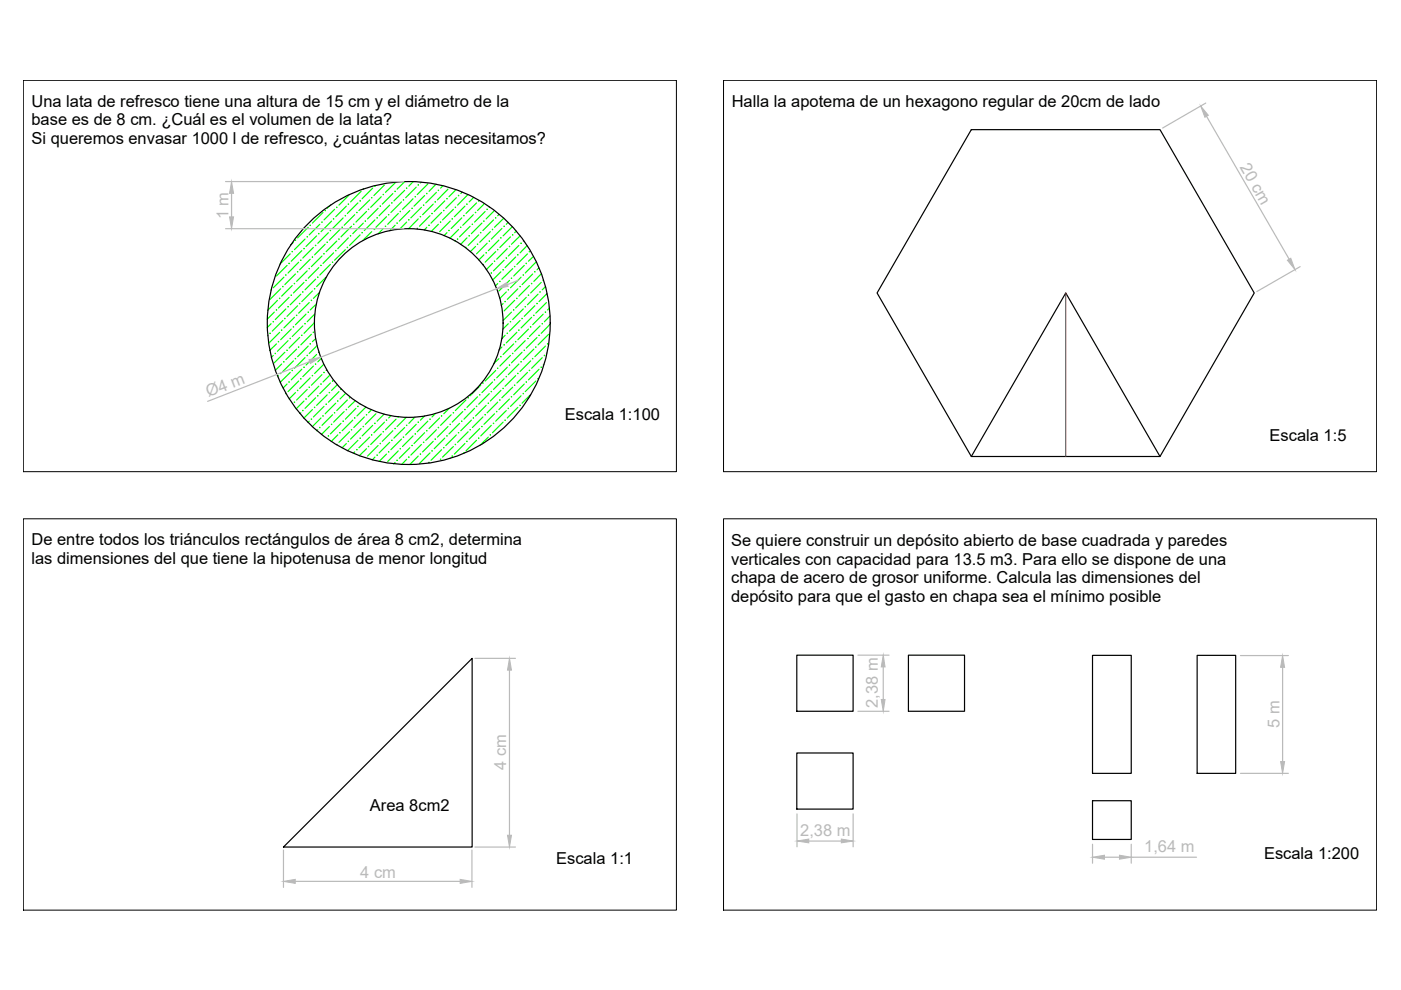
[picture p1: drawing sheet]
<svg xmlns="http://www.w3.org/2000/svg" width="297mm" height="210mm" viewBox="0 0 297 210" stroke-linecap="round" stroke-linejoin="round" font-family="sans-serif">
<!-- layer: 0 -->
<g fill="none" stroke="#000" stroke-width=".25">
<path d="M205.9 27.5h40l20 34.6-20 34.7h-40l-19.9-34.7zM205.9 96.8l20.1-34.7 19.9 34.7M100.1 139.6v40h-40zM168.9 138.9h12v11.9h-12zM192.6 138.9h11.9v11.9h-11.9zM231.6 139h8.2v25h-8.2zM253.8 139h8.2v25h-8.2zM168.9 159.7h12v11.8h-12zM231.6 169.8h8.2v8.2h-8.2z"/>
<circle cx="86.7" cy="68.5" r="30"/>
<circle cx="86.7" cy="68.5" r="20"/>
</g>
<!-- layer: apotema -->
<path d="M226 62.1v34.7" fill="none" stroke="#f00" stroke-width=".25"/>
<!-- layer: Cotas -->
<g fill="none" stroke="#bababa" stroke-width=".25">
<path d="M47.8 38.5h37.8M255.6 21.9l-9.1 5.2M255.8 24.7l17.5 30.3M47.8 48.5h37.8M49.1 41v5M109.9 59.4l-2.3 .9M275.7 56.5l-9.2 5.3M65.6 76.7l-21.6 8.4M105.3 61.2l-37.3 14.5M100.7 139.6h8.6M181.9 138.9h6.6M263 139h10.2"/>
<path d="M108 142.1v35M181.9 150.8h6.6M187.3 141.4v6.9M271.9 141.5v20M100.7 179.6h8.6M169 172.6v6.9M171.5 178.3h6.9M180.9 172.6v6.9M231.6 179v4M239.8 179v4M263 164h10.2M60.1 180.2v7.9"/>
<path d="M62.6 186.9h35M100.1 180.2v7.9M234.2 181.8h3.1M239.8 181.8h13.9"/>
</g>
<g fill="#bababa" stroke="#bababa" stroke-width=".21">
<path d="M254.6 22.5l1.6 1.9-.7 .5z"/>
<path d="M273 55.2l.7-.4 .9 2.4z"/>
<path d="M105.3 61.2l2.1-1.3 .3 .8z"/>
<path d="M65.5 76.3l2.5-.6-2.2 1.4z"/>
<path d="M49.1 38.5l.4 2.5h-.8z"/>
<path d="M48.7 46h.8l-.4 2.5z"/>
<path d="M108 139.6l.4 2.5h-.8z"/>
<path d="M107.6 177.1h.8l-.4 2.5z"/>
<path d="M60.1 186.9l2.5-.4v.8z"/>
<path d="M97.6 186.5l2.5 .4-2.5 .4z"/>
<path d="M187.3 138.9l.3 2.5h-.8z"/>
<path d="M186.8 148.3h.8l-.3 2.5z"/>
<path d="M271.9 139l.5 2.5h-.9z"/>
<path d="M271.5 161.5h.9l-.5 2.5z"/>
<path d="M231.6 181.8l2.6-.5v.9z"/>
<path d="M237.3 181.3l2.5 .5-2.5 .4z"/>
<path d="M169 178.3l2.5-.4v.8z"/>
<path d="M178.4 177.9l2.5 .4-2.5 .4z"/>
</g>
<!-- layer: 0 -->
<g fill="none" stroke="#0f0" stroke-width=".25">
<path d="M79 39.9l-2.2 2.2M81.5 39.2l-2.2 2.3M83.9 38.6l-2.2 2.2M85.8 38.5l-1.6 1.6M87.6 38.5l-.9 1M88.3 39.7l-2.3 2.2M89.3 38.6l-.2 .2M90.7 39l-2.2 2.2M92.4 39l-1.4 1.6M93.9 39.4l-.5 .5M60.2 58.8l-2.3 2.2M60.9 56.3l-2.3 2.2"/>
<path d="M61.5 53.8l-2.2 2.2M62.2 51.4l-.6 .6M62.6 58.1l-2.2 2.2M63.3 55.6l-2.2 2.3M64 53.1l-2.2 2.3M64.5 59.9l-2.3 2.2M64.7 50.7l-2.3 2.2M65.1 57.4l-2.2 2.3M65.3 48.2l-2.2 2.2M65.8 55l-2.3 2.2M66.4 52.5l-2.2 2.2M66.9 59.2l-2.2 2.2"/>
<path d="M67.1 50l-2.2 2.3M67.6 56.7l-2.3 2.3M67.8 47.6l-2.2 2.2M68.3 54.3l-2.3 2.2M68.5 45.1l-2.3 2.2M68.9 51.8l-2.2 2.2M69.1 58.8l-2 2M69.6 49.3l-2.2 2.3M70 56.1l-2.2 2.2M70.1 43.4l-.7 .8M70.3 46.9l-2.2 2.2M70.7 53.6l-2.2 2.3"/>
<path d="M70.9 44.4l-2.2 2.2M71.4 51.1l-2.2 2.3M72.1 48.7l-2.3 2.2M72.8 46.2l-2.3 2.2M73.2 52.9l-2.3 2.3M73.4 43.7l-2.2 2.2M73.9 50.4l-2.3 2.3M74.1 41.2l-2.2 2.3M74.5 48l-2.2 2.2M75.2 45.5l-2.2 2.3M75.9 43l-2.3 2.3M76.4 49.8l-2.3 2.2"/>
<path d="M76.6 40.6l-2.3 2.2M77 47.3l-2.2 2.2M77.7 44.8l-2.2 2.3M78.4 42.4l-2.3 2.2M78.8 49.1l-1.9 1.9M79.3 48.7h.1M79.5 46.6l-2.3 2.3M80.2 44.2l-2.3 2.2M80.8 41.7l-2.2 2.3M81.3 48.4l-1.1 1.2M81.9 45.9l-2.2 2.3M82.6 43.5l-2.2 2.2"/>
<path d="M83.3 41l-2.2 2.3M83.8 47.8l-1.2 1.1M84.4 45.3l-2.2 2.3M85.1 42.8l-2.2 2.3M85.8 40.4l-2.3 2.2M86.2 47.1l-1.5 1.5M86.9 44.6l-2.2 2.3M87.6 42.1l-2.3 2.3M88.7 46.4l-2.1 2.1M89.4 44l-2.3 2.2M90 41.5l-2.2 2.2M90.5 48.2l-.6 .6"/>
<path d="M91.2 45.7l-2.3 2.3M91.8 43.3l-2.2 2.2M92.5 40.8l-2.2 2.2M92.9 47.6l-1.5 1.5M93.6 45.1l-2.2 2.2M94.3 42.6l-2.2 2.2M94.8 49.3l-.7 .7M95 40.1l-2.3 2.3M95.4 46.9l-2.2 2.2M96.1 44.4l-2.3 2.2M96.7 40.2l-1.5 1.5M96.8 41.9l-2.3 2.3"/>
<path d="M97.2 48.7l-1.8 1.8M97.9 46.2l-2.2 2.2M98 40.7l-.3 .3M98.6 43.7l-2.3 2.2M99 50.4l-1.4 1.4M99.2 41.2l-2.2 2.3M99.7 48l-2.3 2.2M100.4 45.5l-2.3 2.3M100.4 41.8l-.9 1M100.8 52.3l-1.1 1.1M101 43l-2.2 2.3M101.5 49.8l-2.2 2.2"/>
<path d="M102.2 47.3l-2.3 2.2M102.6 54l-1.1 1.1M102.7 43.2l-1.5 1.4M102.9 44.8l-2.3 2.3M103.3 51.6l-2.3 2.2M103.8 43.9l-.1 .1M104 49.1l-2.3 2.3M104.4 55.9l-1.3 1.3M104.6 46.6l-2.2 2.3M104.8 44.6l-1.7 1.8M105.1 53.4l-2.2 2.2M105.8 50.9l-2.3 2.2"/>
<path d="M105.8 45.4l-.3 .3M106.2 57.6l-1.8 1.8M106.4 48.4l-2.2 2.3M106.8 46.3l-2 1.9M106.9 55.2l-2.3 2.2M107.6 52.7l-2.3 2.3M107.7 47.1l-.4 .5M108 59.5l-2.2 2.2M108.2 50.2l-2.2 2.3M108.6 48.1l-1.9 1.9M108.7 57l-2.3 2.2M109.3 54.5l-2.2 2.2"/>
<path d="M109.5 49l-.4 .3M110 52l-2.2 2.3M110.3 50l-1.9 1.8M110.5 58.8l-2.3 2.2M111 51l-.1 .1M111.2 56.3l-2.3 2.2M111.7 52.1l-1.4 1.5M111.8 53.8l-2.2 2.3M112.9 58.1l-2.2 2.2M113.1 54.4l-1.1 1M113.6 55.6l-2.2 2.3M114.2 56.8l-.3 .4"/>
<path d="M114.8 58.1l-1.6 1.6M114.8 59.9l-2.3 2.2M56.8 71.1v.1M57.5 68.6l-.9 .9M57.9 75.4l-.4 .4M58.2 66.2l-1.6 1.5M58.6 72.9l-1.4 1.4M58.8 63.7l-2 2.1M59 79.6l-.1 .3M59.3 70.5l-2.2 2.2M59.5 61.2l-2.2 2.3M59.7 77.2l-1.3 1.3"/>
<path d="M60 68l-2.3 2.2M60.4 74.7l-2.2 2.2M60.6 65.5l-2.2 2.2M61.1 72.2l-2.3 2.3M61.3 63l-2.3 2.3M61.5 79l-2.1 2.1M61.8 69.8l-2.3 2.2M62 60.6l-2.3 2.2M62.2 76.5l-2.2 2.3M62.4 67.3l-2.2 2.2M62.9 74l-2.3 2.3M63.1 64.8l-2.2 2.3"/>
<path d="M63.5 71.6l-2.2 2.2M63.8 62.4l-2.3 2.2M64 78.3l-2.2 2.2M64.2 69.1l-2.2 2.2M64.7 75.8l-2.3 2.3M64.9 66.6l-2.3 2.2M65.3 73.4l-2.2 2.2M65.6 64.1l-2.3 2.3M66 70.9l-2.2 2.2M66.2 61.7l-2.2 2.2M66.4 77.6l-2.2 2.3M66.6 68.5l-2.1 2.2"/>
<path d="M66.7 66.6l-1.6 1.6M66.9 71.8l-.7 .6M67 64.5l-1.2 1.2M67.1 75.2l-2.2 2.2M67.2 73.3l-1.6 1.6M67.7 62l-1.3 1.3M68.1 76l-.7 .7M68.3 79.4l-2.3 2.3M68.7 77.2l-2 2M69.2 78.4v.1M70 79.5l-1.5 1.5M105.1 78.5l-2.2 2.3"/>
<path d="M105.5 60.1l-.5 .5M105.8 76l-1.2 1.1M106.4 73.6l-.6 .6M106.7 64.4l-.4 .3M107.1 71.1l-.8 .8M107.3 61.9l-1.4 1.4M107.6 77.9l-2.3 2.2M107.8 68.6l-1.2 1.2M108.2 75.4l-2.2 2.2M108.4 66.2l-1.8 1.8M108.9 72.9l-2.2 2.3M109.1 63.7l-2.2 2.2"/>
<path d="M109.3 79.6l-2.2 2.3M109.6 70.5l-2.3 2.2M109.8 61.2l-2.2 2.3M110 77.2l-2.2 2.2M110.3 68l-2.3 2.2M110.7 74.7l-2.3 2.2M110.9 65.5l-2.2 2.2M111.4 72.2l-2.3 2.3M111.6 63l-2.3 2.3M111.8 71.8h.1M111.8 79l-2.2 2.2M112 69.8l-2.2 2.2"/>
<path d="M112.3 60.6l-2.3 2.2M112.5 76.5l-2.2 2.3M112.7 67.3l-2.2 2.2M113.2 74l-2.3 2.3M113.4 64.8l-2.2 2.3M113.9 71.6l-2.3 2.2M114.1 62.4l-2.3 2.2M114.3 78.3l-2.3 2.2M114.5 69.1l-2.2 2.2M115 75.8l-2.3 2.3M115.2 66.6l-2.3 2.2M115.3 77.3l-.1 .1"/>
<path d="M115.6 60.8l-.6 .6M115.6 73.4l-2.2 2.2M115.9 64.1l-2.3 2.3M115.9 74.9h.1M116 62.2l-1.7 1.7M116.3 70.9l-2.2 2.2M116.4 65.3l-.3 .4M116.6 67l-1.2 1.2M116.6 68.8l-1.8 1.9M60.9 81.4l-.9 .9M62.6 83.2l-1.3 1.4M63.3 80.8l-2.2 2.2"/>
<path d="M63.8 87.5l-.2 .2M64.5 85l-1.7 1.7M65.1 82.6l-2.2 2.2M65.6 89.3l-.3 .3M65.8 80.1l-2.3 2.3M66.2 86.8l-1.8 1.9M66.9 84.3l-2.2 2.3M67.4 91.1l-.3 .2M67.6 81.9l-2.3 2.2M68.1 88.6l-1.9 1.9M68.7 86.2l-2.3 2.2M69.4 83.7l-2.3 2.3"/>
<path d="M69.8 90.4l-1.7 1.7M70 81.2l-2.2 2.3M70.5 87.9l-2.2 2.3M71.2 85.5l-2.3 2.2M71.5 81.6l-1.2 1.2M71.6 92.2l-1.4 1.4M71.9 83l-2.3 2.3M72.3 89.8l-2.3 2.2M73 87.3l-2.3 2.2M73.3 83.4l-1.2 1.2M73.4 94l-.9 1M73.6 84.8l-2.2 2.3"/>
<path d="M74.1 91.5l-2.2 2.3M74.8 89.1l-2.3 2.2M75.2 95.8l-.3 .3M75.3 85l-1.4 1.4M75.5 86.6l-2.3 2.3M75.9 93.4l-2.2 2.2M76.4 85.7h.1M76.6 90.9l-2.3 2.2M77.2 88.4l-2.2 2.2M77.5 86.3l-1.8 1.9M77.7 95.1l-1.5 1.5M78.4 92.7l-2.3 2.2"/>
<path d="M78.8 86.9l-.7 .6M79 90.2l-2.2 2.2M79.5 96.9l-.6 .6M79.7 87.7l-2.2 2.3M80.2 94.5l-2.3 2.2M80.8 92l-2.2 2.2M81.4 87.8l-1.4 1.5M81.5 89.5l-2.2 2.3M81.9 96.3l-1.5 1.5M82.6 93.8l-2.2 2.2M82.9 88.2l-.5 .4M83.3 91.3l-2.2 2.3"/>
<path d="M83.8 98.1l-.3 .3M84 88.9l-2.3 2.2M84.4 95.6l-2.2 2.2M85.1 93.1l-2.2 2.2M85.8 90.6l-2.3 2.3M86.1 88.5l-1.9 1.9M86.2 97.4l-1 1.1M86.9 94.9l-2.2 2.3M87.6 92.4l-2.3 2.3M88 88.4l-1.3 1.4M88.3 90l-2.3 2.2M88.7 96.7l-1.8 1.8"/>
<path d="M89.4 94.2l-2.3 2.3M90 88.2l-.9 .9M90 91.8l-2.2 2.2M90.7 89.3l-2.2 2.2M91.2 96l-2.3 2.3M91.8 93.6l-2.2 2.2M92.4 87.6l-.8 .8M92.5 91.1l-2.2 2.3M93.2 88.6l-2.2 2.3M93.6 95.3l-2.2 2.3M94.3 92.9l-2.2 2.2M95 90.4l-2.3 2.3"/>
<path d="M95.3 86.5l-1.2 1.2M95.4 97.2h.1M95.7 87.9l-2.3 2.3M96.1 94.7l-2.3 2.2M96.8 92.2l-2.3 2.3M97.4 89.8l-2.2 2.2M98.1 87.3l-2.2 2.2M98.6 94l-2.3 2.3M98.8 84.8l-2.3 2.3M99.3 91.5l-2.3 2.3M99.9 89.1l-2.2 2.2M100.6 86.6l-2.2 2.3"/>
<path d="M101 93.4l-2.2 2.2M101.2 84.1l-2.2 2.3M101.7 90.9l-2.2 2.2M101.9 81.7l-2.2 2.2M102.4 88.4l-2.3 2.2M103.1 86l-2.3 2.2M103.5 92.7l-1.7 1.7M103.7 83.5l-2.2 2.2M104.2 90.2l-2.3 2.2M104.4 81l-2.2 2.2M104.8 87.7l-2.2 2.3M105.5 85.3l-2.2 2.2"/>
<path d="M106.2 82.8l-2.2 2.2M106.7 89.5l-2.3 2.3M106.9 80.3l-2.3 2.3M107.3 87.1l-2.2 2.2M108 84.6l-2.2 2.2M108.7 82.1l-2.3 2.2M109.8 86.4l-2.2 2.2M110.5 83.9l-2.3 2.3M111.2 81.4l-2.3 2.3M112.5 83.7l-1.8 1.8M113.6 80.8l-2.2 2.2"/>
</g>
<g fill="#0f0" stroke="#0f0" stroke-width=".21">
<path d="M62.6 50.9h.1z"/>
<path d="M61.9 53.3l.1 .1z"/>
<path d="M65.1 50.1v.2z"/>
<path d="M68.2 47.1h.2z"/>
<path d="M71.4 43.9l.1 .1h-.1z"/>
<path d="M61.2 55.9h.2z"/>
<path d="M64.4 52.7h.1v.1z"/>
<path d="M67.5 49.5h.2l-.1 .1z"/>
<path d="M70.7 46.3v.2z"/>
<path d="M76.9 40.1h.2z"/>
<path d="M57.4 61.4h.2l-.1 .1z"/>
<path d="M63.1 57.6h.1l-.1 .1z"/>
<path d="M69.3 51.4h.2z"/>
<path d="M62.3 60.1h.2z"/>
<path d="M71.9 50.6v.2z"/>
<path d="M74.9 47.6h.2z"/>
<path d="M81.2 41.2h.2z"/>
<path d="M58.5 65.7h.2z"/>
<path d="M64.8 59.5h.2z"/>
<path d="M71.1 53.1h.2z"/>
<path d="M77.5 46.8v.2z"/>
<path d="M80.6 43.6v.2z"/>
<path d="M57.9 68.2h.1l-.1 .1z"/>
<path d="M61 65h.2z"/>
<path d="M70.5 55.5v.2z"/>
<path d="M73.6 52.5h.1z"/>
<path d="M76.7 49.3h.2z"/>
<path d="M83 43h.2l-.1 .1z"/>
<path d="M60.3 67.5h.2z"/>
<path d="M63.4 64.4h.2z"/>
<path d="M66.6 61.2h.2z"/>
<path d="M85.5 42.3l.1 .1-.1 .1z"/>
<path d="M66 63.6v.2z"/>
<path d="M81.6 48h.2z"/>
<path d="M84.8 44.8h.1z"/>
<path d="M59 72.4h.1z"/>
<path d="M62.1 69.3h.2z"/>
<path d="M87.3 44.2h.1z"/>
<path d="M90.4 41h.2z"/>
<path d="M84.1 47.3h.2z"/>
<path d="M58.3 74.9h.1z"/>
<path d="M61.5 71.8h.1z"/>
<path d="M86.6 46.6h.2z"/>
<path d="M92.9 40.4h.1z"/>
<path d="M92.2 42.8h.2z"/>
<path d="M60.1 76.7h.2z"/>
<path d="M62.6 76h.1z"/>
<path d="M94.1 44.5v.2z"/>
<path d="M97.2 41.4v.1z"/>
<path d="M93.3 47.1h.2z"/>
<path d="M61.2 81h.2z"/>
<path d="M64.4 77.9h.1z"/>
<path d="M67.5 74.7h.2z"/>
<path d="M98.9 43.3h.2z"/>
<path d="M60.5 83.5h.2z"/>
<path d="M63.7 80.3h.2z"/>
<path d="M66.9 77.1l.1 .1-.1 .1z"/>
<path d="M63 82.8h.2z"/>
<path d="M66.2 79.6h.1z"/>
<path d="M97.6 48.2h.2z"/>
<path d="M100.7 45.1h.2z"/>
<path d="M62.3 85.3h.2z"/>
<path d="M96.9 50.7h.2z"/>
<path d="M103.2 44.4h.2z"/>
<path d="M68 81.4h.1z"/>
<path d="M99.4 50h.2l-.1 .1z"/>
<path d="M64.1 87.1h.2z"/>
<path d="M98.7 52.5h.2z"/>
<path d="M101.8 49.3h.2z"/>
<path d="M105 46.2h.2z"/>
<path d="M66.6 86.4h.2z"/>
<path d="M104.3 48.7h.2z"/>
<path d="M66 88.8l.1 .1-.1 .1z"/>
<path d="M69.1 85.7h.1v.1z"/>
<path d="M72.2 82.6h.2z"/>
<path d="M71.5 85h.2z"/>
<path d="M103 53.6h.2z"/>
<path d="M70.9 87.5h.1z"/>
<path d="M102.4 56v.1z"/>
<path d="M108.6 49.8h.2z"/>
<path d="M70.2 90h.2z"/>
<path d="M75.8 86.2h.2z"/>
<path d="M104.1 57.9h.2z"/>
<path d="M110.4 51.6h.2z"/>
<path d="M72 91.8h.2z"/>
<path d="M75.1 88.6h.2z"/>
<path d="M109.8 53.9v.2z"/>
<path d="M105.9 59.7h.2z"/>
<path d="M76.9 90.4h.2z"/>
<path d="M110.9 58.2v.2z"/>
<path d="M78.7 92.2h.2z"/>
<path d="M81.9 89l.1 .1-.1 .1z"/>
<path d="M107 63.9h.2z"/>
<path d="M110.2 60.8h.1z"/>
<path d="M113.4 57.6h.1l-.1 .1z"/>
<path d="M81.2 91.5h.2z"/>
<path d="M109.5 63.3h.2z"/>
<path d="M112 62.5v.2z"/>
<path d="M83 93.4h.2z"/>
<path d="M111.3 65h.1z"/>
<path d="M107.5 70.7h.1z"/>
<path d="M84.8 95.1h.1v.1z"/>
<path d="M88 92h.1z"/>
<path d="M113.1 66.9h.2z"/>
<path d="M84.1 97.6h.2z"/>
<path d="M93.5 88.2h.2z"/>
<path d="M106.1 75.6h.2z"/>
<path d="M112.5 69.3h.1l-.1 .1z"/>
<path d="M92.9 90.6h.1z"/>
<path d="M105.4 78.1h.2z"/>
<path d="M95.4 89.9l.1 .1-.1 .1z"/>
<path d="M98.5 86.8h.2z"/>
<path d="M111.1 74.2l.1 .1v.1z"/>
<path d="M104.1 83h.2z"/>
<path d="M110.4 76.7h.2z"/>
<path d="M113.5 73.6h.2z"/>
<path d="M94 94.9h.2z"/>
<path d="M97.1 91.8h.2z"/>
<path d="M100.3 88.6h.1z"/>
<path d="M103.4 85.5h.2z"/>
<path d="M106.6 82.4h.2z"/>
<path d="M112.8 76h.2z"/>
<path d="M93.3 97.4h.2z"/>
<path d="M115.4 75.3l.1 .1-.1 .1z"/>
<path d="M98.9 93.6h.2z"/>
<path d="M105.2 87.3h.2z"/>
<path d="M108.4 84.1h.1z"/>
<path d="M114.7 77.9h.1z"/>
<path d="M98.3 96h.2z"/>
<path d="M104.5 89.8h.2z"/>
<path d="M114 80.3h.2z"/>
<path d="M103.9 92.2h.1z"/>
<path d="M107 89l.2 .1-.1 .1z"/>
<circle cx="65.8" cy="47.8" r=".07"/>
<circle cx="69" cy="44.6" r=".07"/>
<circle cx="73.9" cy="43.3" r=".07"/>
<circle cx="60.6" cy="58.3" r=".07"/>
<circle cx="63.8" cy="55.2" r=".07"/>
<circle cx="66.9" cy="52" r=".07"/>
<circle cx="70.1" cy="48.9" r=".07"/>
<circle cx="73.2" cy="45.7" r=".07"/>
<circle cx="76.4" cy="42.6" r=".07"/>
<circle cx="79.5" cy="39.5" r=".07"/>
<circle cx="60" cy="60.8" r=".07"/>
<circle cx="66.2" cy="54.5" r=".07"/>
<circle cx="72.6" cy="48.2" r=".07"/>
<circle cx="75.7" cy="45" r=".07"/>
<circle cx="78.8" cy="41.9" r=".07"/>
<circle cx="59.3" cy="63.2" r=".07"/>
<circle cx="65.6" cy="56.9" r=".07"/>
<circle cx="68.7" cy="53.8" r=".07"/>
<circle cx="78.1" cy="44.4" r=".07"/>
<circle cx="61.8" cy="62.6" r=".07"/>
<circle cx="68.1" cy="56.3" r=".07"/>
<circle cx="74.3" cy="50" r=".07"/>
<circle cx="83.8" cy="40.6" r=".07"/>
<circle cx="64.2" cy="61.9" r=".07"/>
<circle cx="67.4" cy="58.8" r=".07"/>
<circle cx="80" cy="46.2" r=".07"/>
<circle cx="86.2" cy="39.9" r=".07"/>
<circle cx="57.3" cy="70.7" r=".07"/>
<circle cx="88.7" cy="39.2" r=".07"/>
<circle cx="82.4" cy="45.5" r=".07"/>
<circle cx="59.7" cy="70" r=".07"/>
<circle cx="62.9" cy="66.8" r=".07"/>
<circle cx="88" cy="41.7" r=".07"/>
<circle cx="65.4" cy="66.2" r=".07"/>
<circle cx="64.7" cy="68.6" r=".07"/>
<circle cx="89.8" cy="43.5" r=".07"/>
<circle cx="60.9" cy="74.3" r=".07"/>
<circle cx="64" cy="71.1" r=".07"/>
<circle cx="89.2" cy="45.9" r=".07"/>
<circle cx="63.3" cy="73.6" r=".07"/>
<circle cx="66.5" cy="70.4" r=".07"/>
<circle cx="88.5" cy="48.4" r=".07"/>
<circle cx="91.6" cy="45.3" r=".07"/>
<circle cx="94.8" cy="42.1" r=".07"/>
<circle cx="59.5" cy="79.2" r=".07"/>
<circle cx="65.8" cy="72.9" r=".07"/>
<circle cx="91" cy="47.8" r=".07"/>
<circle cx="62" cy="78.5" r=".07"/>
<circle cx="65.1" cy="75.4" r=".07"/>
<circle cx="96.6" cy="43.9" r=".07"/>
<circle cx="95.9" cy="46.4" r=".07"/>
<circle cx="95.2" cy="48.9" r=".07"/>
<circle cx="98.4" cy="45.7" r=".07"/>
<circle cx="101.5" cy="42.6" r=".07"/>
<circle cx="65.6" cy="82.1" r=".07"/>
<circle cx="68.7" cy="79" r=".07"/>
<circle cx="96.6" cy="51.1" r=".07"/>
<circle cx="100.2" cy="47.5" r=".07"/>
<circle cx="64.9" cy="84.6" r=".07"/>
<circle cx="102.6" cy="46.9" r=".07"/>
<circle cx="67.4" cy="83.9" r=".07"/>
<circle cx="70.5" cy="80.8" r=".07"/>
<circle cx="69.8" cy="83.2" r=".07"/>
<circle cx="101.3" cy="51.8" r=".07"/>
<circle cx="103.8" cy="51.1" r=".07"/>
<circle cx="106.9" cy="48" r=".07"/>
<circle cx="68.5" cy="88.2" r=".07"/>
<circle cx="106.2" cy="50.4" r=".07"/>
<circle cx="67.8" cy="90.6" r=".07"/>
<circle cx="74.1" cy="84.3" r=".07"/>
<circle cx="105.5" cy="52.9" r=".07"/>
<circle cx="73.4" cy="86.8" r=".07"/>
<circle cx="104.9" cy="55.4" r=".07"/>
<circle cx="108" cy="52.2" r=".07"/>
<circle cx="69.6" cy="92.4" r=".07"/>
<circle cx="72.8" cy="89.3" r=".07"/>
<circle cx="107.4" cy="54.7" r=".07"/>
<circle cx="106.7" cy="57.2" r=".07"/>
<circle cx="71.4" cy="94.2" r=".07"/>
<circle cx="74.5" cy="91.1" r=".07"/>
<circle cx="77.7" cy="87.9" r=".07"/>
<circle cx="109.1" cy="56.5" r=".07"/>
<circle cx="112.3" cy="53.3" r=".07"/>
<circle cx="73.9" cy="93.6" r=".07"/>
<circle cx="108.5" cy="59" r=".07"/>
<circle cx="111.6" cy="55.8" r=".07"/>
<circle cx="76.4" cy="92.9" r=".07"/>
<circle cx="79.5" cy="89.8" r=".07"/>
<circle cx="107.8" cy="61.4" r=".07"/>
<circle cx="75.7" cy="95.3" r=".07"/>
<circle cx="78.1" cy="94.7" r=".07"/>
<circle cx="84.5" cy="88.4" r=".07"/>
<circle cx="112.7" cy="60.1" r=".07"/>
<circle cx="80.6" cy="94" r=".07"/>
<circle cx="83.8" cy="90.9" r=".07"/>
<circle cx="108.9" cy="65.7" r=".07"/>
<circle cx="115.2" cy="59.4" r=".07"/>
<circle cx="80" cy="96.5" r=".07"/>
<circle cx="86.2" cy="90.2" r=".07"/>
<circle cx="108.2" cy="68.2" r=".07"/>
<circle cx="114.5" cy="61.9" r=".07"/>
<circle cx="82.4" cy="95.8" r=".07"/>
<circle cx="85.6" cy="92.7" r=".07"/>
<circle cx="88.7" cy="89.5" r=".07"/>
<circle cx="110.7" cy="67.5" r=".07"/>
<circle cx="113.9" cy="64.4" r=".07"/>
<circle cx="91.2" cy="88.9" r=".07"/>
<circle cx="106.9" cy="73.1" r=".07"/>
<circle cx="110" cy="70" r=".07"/>
<circle cx="87.4" cy="94.4" r=".07"/>
<circle cx="90.5" cy="91.3" r=".07"/>
<circle cx="109.3" cy="72.4" r=".07"/>
<circle cx="115.7" cy="66.2" r=".07"/>
<circle cx="86.7" cy="96.9" r=".07"/>
<circle cx="89.8" cy="93.8" r=".07"/>
<circle cx="96.1" cy="87.5" r=".07"/>
<circle cx="99.3" cy="84.3" r=".07"/>
<circle cx="102.4" cy="81.2" r=".07"/>
<circle cx="108.7" cy="74.9" r=".07"/>
<circle cx="115" cy="68.6" r=".07"/>
<circle cx="89.2" cy="96.3" r=".07"/>
<circle cx="92.3" cy="93.1" r=".07"/>
<circle cx="101.7" cy="83.7" r=".07"/>
<circle cx="104.9" cy="80.5" r=".07"/>
<circle cx="108" cy="77.4" r=".07"/>
<circle cx="114.3" cy="71.1" r=".07"/>
<circle cx="91.6" cy="95.6" r=".07"/>
<circle cx="94.8" cy="92.4" r=".07"/>
<circle cx="97.9" cy="89.3" r=".07"/>
<circle cx="101" cy="86.2" r=".07"/>
<circle cx="107.4" cy="79.8" r=".07"/>
<circle cx="91" cy="98" r=".07"/>
<circle cx="109.8" cy="79.2" r=".07"/>
<circle cx="116.1" cy="72.9" r=".07"/>
<circle cx="96.6" cy="94.2" r=".07"/>
<circle cx="99.7" cy="91.1" r=".07"/>
<circle cx="102.9" cy="87.9" r=".07"/>
<circle cx="106" cy="84.8" r=".07"/>
<circle cx="109.1" cy="81.7" r=".07"/>
<circle cx="112.3" cy="78.5" r=".07"/>
<circle cx="95.9" cy="96.7" r=".07"/>
<circle cx="102.2" cy="90.4" r=".07"/>
<circle cx="111.6" cy="81" r=".07"/>
<circle cx="101.5" cy="92.9" r=".07"/>
<circle cx="107.8" cy="86.6" r=".07"/>
<circle cx="111" cy="83.4" r=".07"/>
<circle cx="110.3" cy="85.9" r=".07"/>
</g>
<path d="M4.9 17h138.5v83h-138.5zM153.4 17h138.5v83h-138.5zM4.9 110h138.5v83h-138.5zM153.4 110h138.5v83h-138.5z" fill="none" stroke="#000" stroke-width=".21"/>
<g font-size="3.5">
<text x="6.7" y="22.6">Una lata de refresco tiene una altura de 15 cm y el diámetro de la</text>
<text x="155.1" y="22.6">Halla la apotema de un hexagono regular de 20cm de lado</text>
<text x="6.7" y="26.6">base es de 8 cm. ¿Cuál es el volumen de la lata?</text>
<text x="6.7" y="30.6">Si queremos envasar 1000 l de refresco, ¿cuántas latas necesitamos?</text>
<text x="119.7" y="89">Escala 1:100</text>
<text x="269.2" y="93.6">Escala 1:5</text>
<text x="6.7" y="115.6">De entre todos los triánculos rectángulos de área 8 cm2, determina</text>
<text x="6.7" y="119.6">las dimensiones del que tiene la hipotenusa de menor longitud</text>
<text x="155" y="115.7">Se quiere construir un depósito abierto de base cuadrada y paredes</text>
<text x="155" y="119.7">verticales con capacidad para 13.5 m3. Para ello se dispone de una</text>
<text x="155" y="123.7">chapa de acero de grosor uniforme. Calcula las dimensiones del</text>
<text x="155" y="127.7">depósito para que el gasto en chapa sea el mínimo posible</text>
<text x="78.4" y="171.9">Area 8cm2</text>
<text x="117.9" y="183.3">Escala 1:1</text>
<text x="268" y="182.1">Escala 1:200</text>
</g>
<g font-size="3.5" fill="#bababa">
<text x="262.8" y="35.4" transform="rotate(60 262.8 35.4)">20 cm</text>
<text x="48.5" y="46.5" transform="rotate(-90 48.5 46.5)">1 m</text>
<text x="44.2" y="84.3" transform="rotate(-21 44.2 84.3)">Ø4 m</text>
<text x="186.1" y="150.1" transform="rotate(-90 186.1 150.1)">2,38 m</text>
<text x="271.3" y="154.4" transform="rotate(-90 271.3 154.4)">5 m</text>
<text x="107.3" y="163.3" transform="rotate(-90 107.3 163.3)">4 cm</text>
<text x="169.7" y="177.2">2,38 m</text>
<text x="242.6" y="180.7">1,64 m</text>
<text x="76.4" y="186.2">4 cm</text>
</g>
</svg>
